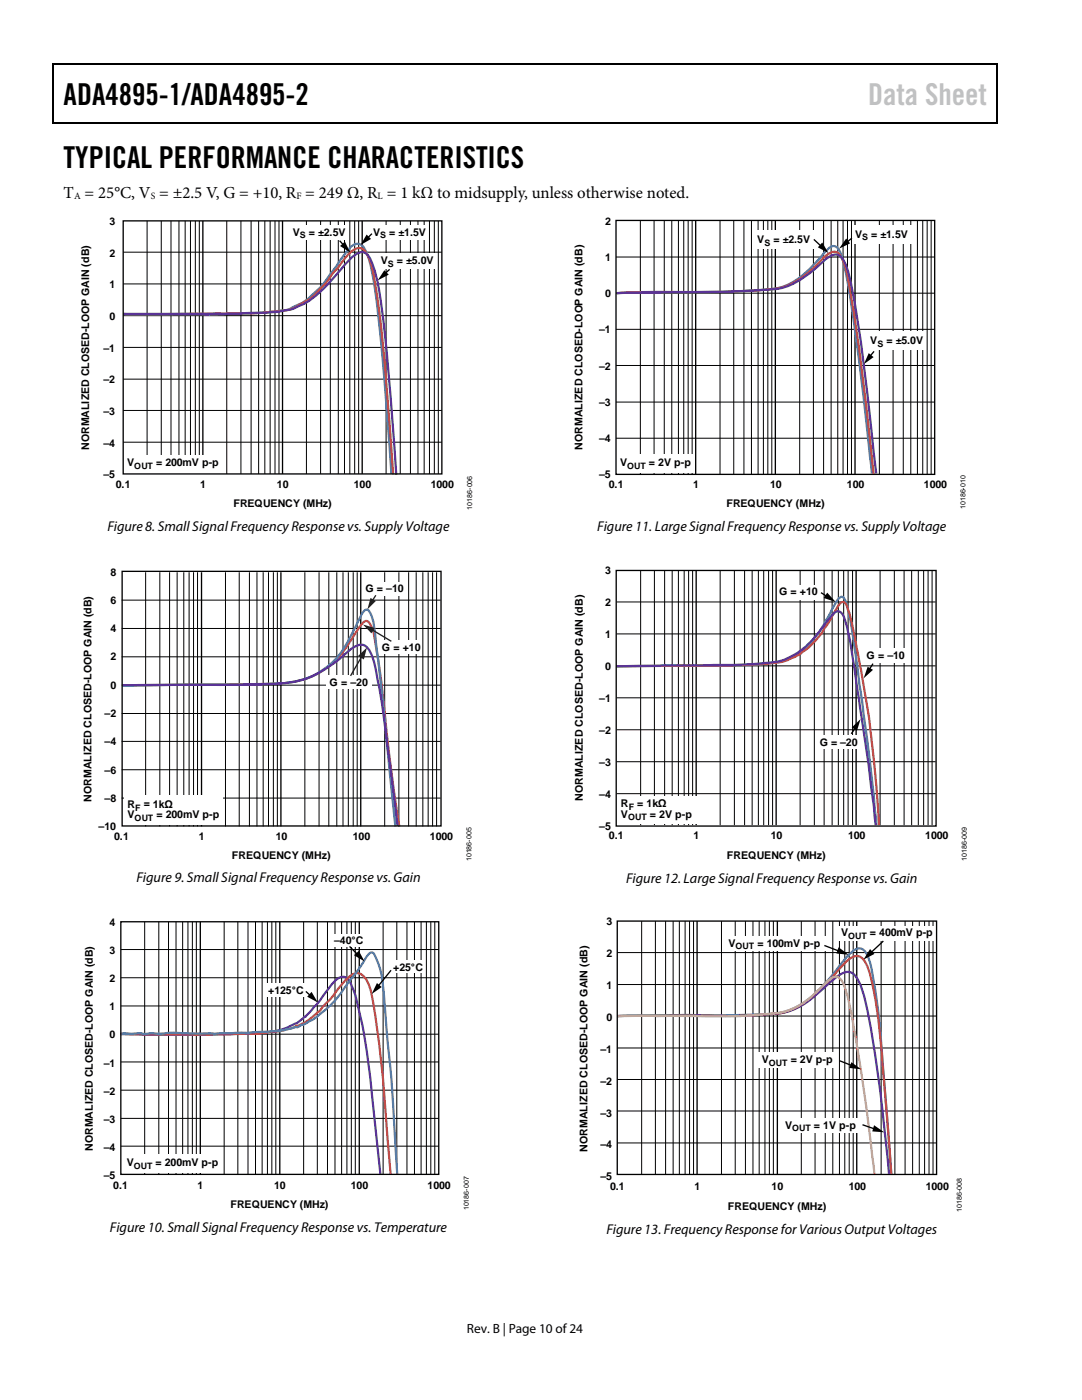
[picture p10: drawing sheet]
<svg xmlns="http://www.w3.org/2000/svg" width="216mm" height="279mm" viewBox="0 0 216 279" stroke-linecap="round" stroke-linejoin="round" font-family="sans-serif">
<path d="M10.5 12.7h.3v1h-.3zM10.5 12.7h.3v.3h-.3zM133.3 12.7h.3v.3h-.3zM198.8 12.7h.2v1h-.2zM198.8 12.7h.2v.3h-.2zM10.5 24.4h.3v.2h-.3zM133.1 24.4h.2v.2h-.2zM198.8 24.4h.2v.2h-.2z" fill="#000"/>
<path d="M10.7 13.7v10.7M10.8 12.8h122.5M133.6 12.8h65.2M198.9 13.7v10.7M10.8 24.5h188" fill="none" stroke="#000" stroke-width=".25"/>
<g fill="none" stroke="#000" stroke-width=".2">
<path d="M24.6 56.7h63.6M24.6 50.3h63.6M29.4 44.1v50.5M32.2 44.1v50.5M34.1 44.1v50.5M35.7 44.1v50.5M36.9 44.1v50.5M38 44.1v50.5M39 44.1v50.5M39.8 44.1v50.5M45.2 44.1v50.5M48.1 44.1v50.5"/>
<path d="M50.1 44.1v50.5M51.6 44.1v50.5M52.8 44.1v50.5M53.9 44.1v50.5M54.9 44.1v50.5M55.7 44.1v50.5M61.1 44.1v50.5M64 44.1v50.5M65.9 44.1v50.5M67.5 44.1v50.5M68.7 44.1v50.5M69.8 44.1v50.5"/>
<path d="M70.8 44.1v50.5M71.6 44.1v50.5M77 44.1v50.5M79.9 44.1v50.5M81.9 44.1v50.5M83.4 44.1v50.5M84.6 44.1v50.5M85.7 44.1v50.5M86.7 44.1v50.5M87.5 44.1v50.5M24.6 75.7h63.6M24.6 69.3h63.6"/>
<path d="M24.6 63h63.6M24.6 88.2h63.6M24.6 81.9h63.6"/>
</g>
<path d="M40.5 44.1v50.5M56.4 44.1v50.5M72.3 44.1v50.5" fill="none" stroke="#000" stroke-width=".26"/>
<path d="M24.6 62.7l17.5 .1 3.3-.2a59.5 59.5 0 0 0 12.4-.9 17.7 17.7 0 0 0 8.1-7l1.9-2.6a14.7 14.7 0 0 1 2.7-3.2 1.69 1.69 0 0 1 2.5 1.2 46.7 46.7 0 0 1 2.4 12.3l1.3 12.9 1.4 19.3" fill="none" stroke="#4b7fbb" stroke-width=".44"/>
<path d="M24.7 62.6l21.1-.1a60.6 60.6 0 0 0 12-.7 17.5 17.5 0 0 0 7.6-5.7l.9-1.4 1.1-1.2a12.4 12.4 0 0 1 3.5-3.8 1.49 1.49 0 0 1 2.2 .8 23.3 23.3 0 0 1 2.1 8.1 510.8 510.8 0 0 1 3.3 36.1" fill="none" stroke="#bf4c49" stroke-width=".44"/>
<path d="M24.6 62.6h22.3a68.9 68.9 0 0 0 11.2-.8 17.1 17.1 0 0 0 8-5.8l1.4-1.7a15.1 15.1 0 0 1 3.9-3.7 1.78 1.78 0 0 1 2.6 1.2 38.2 38.2 0 0 1 2.4 11l1.3 14.1 1.4 17.9" fill="none" stroke="#593396" stroke-width=".44"/>
<path d="M25 90.7h19v3.8h-19z" fill-rule="evenodd" fill="#fff"/>
<path d="M24.6 44.1h63.6v50.5h-63.6z" fill="none" stroke="#000" stroke-width=".26"/>
<g fill="#fff">
<path d="M75.6 50.6h11.3v3.1h-11.3z" fill-rule="evenodd"/>
<path d="M74 45h11.1v2.8h-11.1z" fill-rule="evenodd"/>
<path d="M57.9 45h11.7v2.9h-11.7z" fill-rule="evenodd"/>
</g>
<path d="M67.8 48l.9 1M74.2 46.6l-.9 .9M77.7 53.8l-.9 .8" fill="none" stroke="#000" stroke-width=".26"/>
<path d="M67.9 49.1l.9-.9 1.1 2.2zM73.2 46.8l.8 .9-2.1 1.2zM76.7 53.9l.9 .9-2.2 1.2z" fill="#000"/>
<g fill="none" stroke="#000" stroke-width=".2">
<path d="M24.3 119.8h63.6M29.1 114.2v50.7M31.9 114.2v50.7M33.8 114.2v50.7M35.3 114.2v50.7M36.7 114.2v50.7M37.7 114.2v50.7M38.6 114.2v50.7M39.4 114.2v50.7M45 114.2v50.7M47.7 114.2v50.7M49.8 114.2v50.7"/>
<path d="M51.3 114.2v50.7M52.5 114.2v50.7M53.6 114.2v50.7M54.5 114.2v50.7M55.3 114.2v50.7M60.8 114.2v50.7M63.7 114.2v50.7M65.6 114.2v50.7M67.2 114.2v50.7M68.4 114.2v50.7M69.5 114.2v50.7M70.5 114.2v50.7"/>
<path d="M71.3 114.2v50.7M76.8 114.2v50.7M79.6 114.2v50.7M81.5 114.2v50.7M83 114.2v50.7M84.4 114.2v50.7M85.4 114.2v50.7M86.3 114.2v50.7M87.1 114.2v50.7M24.3 136.7h63.6M24.3 131.1h63.6M24.3 125.4h63.6"/>
<path d="M24.3 159.3h63.6M24.3 153.6h63.6M24.3 148h63.6M24.3 142.4h63.6"/>
</g>
<path d="M40.2 114.2v50.7M56.1 114.2v50.7M72 114.2v50.7" fill="none" stroke="#000" stroke-width=".27"/>
<path d="M24.5 136.8l19.8-.2a157 157 0 0 0 14.2-.5 16.7 16.7 0 0 0 11.8-8.7l1.7-2.6a1.38 1.38 0 0 1 1.3-.8 6.9 6.9 0 0 1 1.6 4.6 274.6 274.6 0 0 1 2.7 21.3l2.1 15" fill="none" stroke="#bf4c49" stroke-width=".44"/>
<path d="M24.4 136.8l16.1-.1a175.4 175.4 0 0 0 18-.6 15.6 15.6 0 0 0 11.6-9.3l2-4a1.42 1.42 0 0 1 1.2-1.1 7.4 7.4 0 0 1 1.6 4.9l1.6 14.1 2.4 24.2" fill="none" stroke="#4b7fbb" stroke-width=".44"/>
<path d="M24.5 136.7l24.5-.1a39 39 0 0 0 12.4-1.3 27.7 27.7 0 0 0 8.5-5.6 3.5 3.5 0 0 1 2.6-1 3.8 3.8 0 0 1 1.9 2.7 132.7 132.7 0 0 1 3.1 18.8l1.8 14.6" fill="none" stroke="#593396" stroke-width=".44"/>
<g fill="#fff">
<path d="M73 116.1h7.9v2.7h-7.9z" fill-rule="evenodd"/>
<path d="M75.7 127.8h8.2v2.7h-8.2z" fill-rule="evenodd"/>
<path d="M24.7 158.7h19.7v5.9h-19.7z" fill-rule="evenodd"/>
</g>
<path d="M24.4 114h63.6v50.8h-63.6z" fill="none" stroke="#000" stroke-width=".27"/>
<path d="M75 118.8l-.8 1.2" fill="none" stroke="#231f20" stroke-width=".27"/>
<path d="M73.9 119.3l1.1 .6-1.7 1.7z" fill="#231f20"/>
<path d="M65.1 134.7h9v2.7h-9z" fill-rule="evenodd" fill="#fff"/>
<path d="M72.2 130.9l-2.3 4" fill="none" stroke="#231f20" stroke-width=".27"/>
<path d="M71.5 130.9l1.7-1.7-.6 2.4z" fill="#231f20"/>
<path d="M74.1 125.6l4 2.4" fill="none" stroke="#231f20" stroke-width=".27"/>
<path d="M72.4 124.6l2.4 .7-.7 1.1z" fill="#231f20"/>
<g fill="none" stroke="#000" stroke-width=".2">
<path d="M24.1 195.1h63.4M24.1 189.5h63.4M28.9 184v50.4M31.7 184v50.4M33.6 184v50.4M35.1 184v50.4M36.4 184v50.4M37.5 184v50.4M38.4 184v50.4M39.2 184v50.4M44.7 184v50.4M47.5 184v50.4"/>
<path d="M49.5 184v50.4M51 184v50.4M52.3 184v50.4M53.4 184v50.4M54.2 184v50.4M55 184v50.4M60.6 184v50.4M63.3 184v50.4M65.3 184v50.4M66.8 184v50.4M68.2 184v50.4M69.2 184v50.4"/>
<path d="M70.1 184v50.4M70.9 184v50.4M76.4 184v50.4M79.2 184v50.4M81.2 184v50.4M82.7 184v50.4M84 184v50.4M85.1 184v50.4M86 184v50.4M86.8 184v50.4M24.1 217.6h63.4M24.1 211.9h63.4"/>
<path d="M24.1 206.4h63.4M24.1 200.8h63.4M24.1 228.7h63.4M24.1 223.2h63.4"/>
</g>
<path d="M40 184v50.4M55.8 184v50.4M71.7 184v50.4" fill="none" stroke="#000" stroke-width=".26"/>
<path d="M24.1 206.4l.3-.1a300.4 300.4 0 0 0 28.5-.2 15.3 15.3 0 0 0 7-2.4l1-.8v.1l2.4-2.7 2.5-3.3a4.4 4.4 0 0 1 2.7-2.1 2.43 2.43 0 0 1 1.7 1.9 57.1 57.1 0 0 1 2.7 11.3l1 7 2 19.4" fill="none" stroke="#593396" stroke-width=".44"/>
<path d="M24.1 206.4l15.1 .1 7.9-.2a48 48 0 0 0 8.8-.5l2.8-.8a12.6 12.6 0 0 0 4.2-2.5l.9-.8 2.8-3.1a19.6 19.6 0 0 1 3.5-4 2.07 2.07 0 0 1 3.1 1.1 26.9 26.9 0 0 1 1.8 8 350.7 350.7 0 0 1 2.6 26.8l.3 3.9" fill="none" stroke="#bf4c49" stroke-width=".44"/>
<path d="M24.1 206.4l3.6-.2 1.2 .1 1.4-.1 1.8 .1 2.1-.2 8.5 .2 7-.2a37.7 37.7 0 0 0 9.3-1.1 1.26 1.26 0 0 0 1.2-.4l.4-.1a22.6 22.6 0 0 0 8.8-8.3l2.1-2.7 1.4-2.3a1.59 1.59 0 0 1 1.5-1.1 14.5 14.5 0 0 1 2.1 7.4l.7 9.2a430.4 430.4 0 0 1 2.1 27.7" fill="none" stroke="#4b7fbb" stroke-width=".44"/>
<g fill="#fff">
<path d="M24.5 230.4h19.3v3.6h-19.3z" fill-rule="evenodd"/>
<path d="M78 191.7h6.6v2.6h-6.6z" fill-rule="evenodd"/>
<path d="M53 196.3h7.9v2.6h-7.9z" fill-rule="evenodd"/>
</g>
<path d="M24.1 184h63.4v50.4h-63.4zM61 197.9l1 .8" fill="none" stroke="#000" stroke-width=".26"/>
<path d="M62.2 197.9l1.2 2.2-2.1-1.2z" fill="#000"/>
<path d="M66.1 186.3h6.6v2.6h-6.6z" fill-rule="evenodd" fill="#fff"/>
<path d="M138.8 44v50.7M154.7 44v50.7M170.6 44v50.7M69.8 188.9l1.6 1.7M78 193.6l-2.6 3.3" fill="none" stroke="#000" stroke-width=".26"/>
<path d="M70.6 190.6l1-.8 1.1 2.1zM75.2 196.2l1 .8-2 1.4z" fill="#000"/>
<g fill="none" stroke="#000" stroke-width=".2">
<path d="M122.9 58.5h63.6M122.9 51.3h63.6M127.8 44v50.7M130.5 44v50.7M132.5 44v50.7M134 44v50.7M135.4 44v50.7M136.4 44v50.7M137.3 44v50.7M138.1 44v50.7M143.7 44v50.7M146.4 44v50.7"/>
<path d="M148.4 44v50.7M149.9 44v50.7M151.3 44v50.7M152.3 44v50.7M153.2 44v50.7M154 44v50.7M159.6 44v50.7M162.3 44v50.7M164.3 44v50.7M165.8 44v50.7M167.2 44v50.7M168.2 44v50.7"/>
<path d="M169.1 44v50.7M169.9 44v50.7M175.5 44v50.7M178.2 44v50.7M180.2 44v50.7M181.7 44v50.7M183.1 44v50.7M184.1 44v50.7M185 44v50.7M185.8 44v50.7M122.9 72.9h63.6M122.9 65.7h63.6"/>
<path d="M122.9 87.5h63.6M122.9 80.2h63.6"/>
</g>
<path d="M123.1 58.5l5.6-.1a271 271 0 0 0 24.9-.7 12.7 12.7 0 0 0 8.7-4.8l2.4-2.7a2.76 2.76 0 0 1 1.7-1.1 2.3 2.3 0 0 1 1.5 1.8 113 113 0 0 1 2.9 16.3l1.4 11.1 1.8 16.2" fill="none" stroke="#4b7fbb" stroke-width=".44"/>
<path d="M123 58.5l4-.2a387.1 387.1 0 0 0 23.9-.3 17.4 17.4 0 0 0 7.8-1.8 27.4 27.4 0 0 0 6-5.1 2.07 2.07 0 0 1 2.6-.5 13.9 13.9 0 0 1 2.2 6.5 574.4 574.4 0 0 1 4.8 37.5" fill="none" stroke="#bf4c49" stroke-width=".44"/>
<path d="M123 58.5l5.6-.2a302.5 302.5 0 0 0 25-.5 14.7 14.7 0 0 0 9.2-4.3l1.1-1a3.9 3.9 0 0 1 3.3-1.6l.4 .2a9 9 0 0 1 2.1 5 401.9 401.9 0 0 1 4.8 35.5l.3 2.9" fill="none" stroke="#593396" stroke-width=".44"/>
<g fill="#fff">
<path d="M123.3 90.7h15.2v3.6h-15.2z" fill-rule="evenodd"/>
<path d="M170.3 45h11.9v3.6h-11.9z" fill-rule="evenodd"/>
<path d="M173.3 66.2h11.4v3.7h-11.4z" fill-rule="evenodd"/>
<path d="M150.8 46h11.9v3.7h-11.9z" fill-rule="evenodd"/>
</g>
<path d="M122.9 44h63.6v50.7h-63.6zM162.4 47.8l1.5 1.4M170 47.5l-1.1 .9M174.4 70.1l-.9 1.1" fill="none" stroke="#000" stroke-width=".26"/>
<path d="M164.1 48.4l1.2 2.1-2.1-1.1zM168.8 47.6l.8 1-2.2 1zM173.3 70.5l1 .8-1.9 1.4z" fill="#000"/>
<g fill="none" stroke="#000" stroke-width=".2">
<path d="M127.8 113.8v50.9M130.6 113.8v50.9M132.6 113.8v50.9M134.1 113.8v50.9M135.4 113.8v50.9M136.5 113.8v50.9M137.4 113.8v50.9M138.2 113.8v50.9M143.7 113.8v50.9M146.5 113.8v50.9M148.6 113.8v50.9M150.1 113.8v50.9"/>
<path d="M151.3 113.8v50.9M152.4 113.8v50.9M153.4 113.8v50.9M154.2 113.8v50.9M159.7 113.8v50.9M162.5 113.8v50.9M164.4 113.8v50.9M166 113.8v50.9M167.3 113.8v50.9M168.3 113.8v50.9M169.2 113.8v50.9M170.1 113.8v50.9"/>
<path d="M175.6 113.8v50.9M178.5 113.8v50.9M180.4 113.8v50.9M181.9 113.8v50.9M183.2 113.8v50.9M184.3 113.8v50.9M185.2 113.8v50.9M186 113.8v50.9M123 139.3h63.7M123 132.9h63.7M123 126.5h63.7M123 120.1h63.7"/>
<path d="M123 158.4h63.7M123 152h63.7M123 145.6h63.7"/>
</g>
<path d="M138.9 113.8v50.9M154.9 113.8v50.9M170.8 113.8v50.9" fill="none" stroke="#000" stroke-width=".27"/>
<path d="M123 133l19-.1a79.7 79.7 0 0 0 13.7-.8 14.2 14.2 0 0 0 7.9-6.3l3.7-6.3a.63 .63 0 0 1 1.1-.1l.3 .4a77.1 77.1 0 0 1 2.3 12.6l2.5 18.6 1.4 13.7" fill="none" stroke="#4a7ebb" stroke-width=".44"/>
<path d="M123 133l24.6-.2a51.9 51.9 0 0 0 9-.9 13.6 13.6 0 0 0 4.7-2.6 26.1 26.1 0 0 0 5-6.7l.5-.9a3.2 3.2 0 0 1 1.4-1.6 2.11 2.11 0 0 1 1.1 1.8l1.1 4.7 3 16.6 1.3 11.3 .7 10.2" fill="none" stroke="#bf4c49" stroke-width=".44"/>
<path d="M123 133l23.3-.3a56.2 56.2 0 0 0 10-1 19.1 19.1 0 0 0 8.7-7.7l1.1-1.3a1.36 1.36 0 0 1 1.4-.6 4.3 4.3 0 0 1 1.4 2.7 244.2 244.2 0 0 1 2.9 17.3l1.5 10.4 1.4 12.2" fill="none" stroke="#593396" stroke-width=".44"/>
<g fill="#fff">
<path d="M123.5 158.9h16v5.4h-16z" fill-rule="evenodd"/>
<path d="M155.7 116.8h8v2.8h-8z" fill-rule="evenodd"/>
<path d="M172.3 129.4h8.6v2.9h-8.6z" fill-rule="evenodd"/>
<path d="M162.9 146.6h8.5v2.8h-8.5z" fill-rule="evenodd"/>
</g>
<path d="M123 113.8h63.8v51.1h-63.8zM163.8 118.3l1.3 .8M174.2 132.4l-.8 1.3M170.7 145.2l-.8 1.2M139.1 183.8v50.6M155.1 183.8v50.6M171 183.8v50.6" fill="none" stroke="#000" stroke-width=".27"/>
<path d="M165.1 118.3l1.6 1.8-2.3-.8zM173.1 133.1l1.1 .6-1.9 1.7zM169.9 145.2l1.8-1.7-.7 2.3z" fill="#000"/>
<g fill="none" stroke="#000" stroke-width=".2">
<path d="M123.2 196.5h63.7M123.2 190.1h63.7M128 183.8v50.6M130.8 183.8v50.6M132.8 183.8v50.6M134.3 183.8v50.6M135.6 183.8v50.6M136.7 183.8v50.6M137.6 183.8v50.6M138.4 183.8v50.6M144 183.8v50.6M146.7 183.8v50.6"/>
<path d="M148.7 183.8v50.6M150.2 183.8v50.6M151.5 183.8v50.6M152.6 183.8v50.6M153.5 183.8v50.6M154.3 183.8v50.6M159.9 183.8v50.6M162.6 183.8v50.6M164.7 183.8v50.6M166.2 183.8v50.6M167.5 183.8v50.6M168.6 183.8v50.6"/>
<path d="M169.4 183.8v50.6M170.2 183.8v50.6M175.8 183.8v50.6M178.6 183.8v50.6M180.6 183.8v50.6M182.1 183.8v50.6M183.4 183.8v50.6M184.5 183.8v50.6M185.4 183.8v50.6M186.2 183.8v50.6M123.2 215.4h63.7M123.2 209.1h63.7"/>
<path d="M123.2 202.8h63.7M123.2 228.1h63.7M123.2 221.7h63.7"/>
</g>
<path d="M123.3 202.8l12.2-.2a148.5 148.5 0 0 0 20.2-.5 16.3 16.3 0 0 0 8.6-5.4l1.9-2.3a22.8 22.8 0 0 1 4.5-4.9 1.65 1.65 0 0 1 2.4 1.1 43.6 43.6 0 0 1 1.9 9l.7 6.6 2.2 28.1" fill="none" stroke="#4b7fbb" stroke-width=".44"/>
<path d="M130.8 202.8l7.1-.1a111.9 111.9 0 0 0 18.6-.6 17.3 17.3 0 0 0 8.2-5.7l1.5-1.6a16.7 16.7 0 0 1 3.9-3.8 1.83 1.83 0 0 1 2.6 1.1 34.8 34.8 0 0 1 2.3 9.7l.9 7.7 2 25" fill="none" stroke="#bf4c49" stroke-width=".44"/>
<path d="M123.3 202.8l9-.1a293.5 293.5 0 0 0 21.6-.3 13.8 13.8 0 0 0 9.3-4.2l.6-.5a21.2 21.2 0 0 1 4.6-3.6 1.78 1.78 0 0 1 2.3 .7 19.7 19.7 0 0 1 2.6 7.8 335.5 335.5 0 0 1 4.1 31.9" fill="none" stroke="#593396" stroke-width=".44"/>
<path d="M123.3 202.9l12.3-.2a135.4 135.4 0 0 0 20.1-.6 15.9 15.9 0 0 0 8.3-5.2l1-.9a1.82 1.82 0 0 1 2.6-.8 14.7 14.7 0 0 1 2.1 6.2 419.3 419.3 0 0 1 4.8 33.1" fill="none" stroke="#fea36e" stroke-width=".44"/>
<g fill="#fff">
<path d="M144.8 186.9h20.2v2.9h-20.2z" fill-rule="evenodd"/>
<path d="M166.9 184.8h19.8v2.9h-19.8z" fill-rule="evenodd"/>
</g>
<path d="M164.5 188.7l3 1.1M176.3 187.8l-2.6 2.4" fill="none" stroke="#000" stroke-width=".27"/>
<path d="M167.3 189l2.1 1.6-2.5-.3zM173.6 189.4l.9 1-2.2 1.1z" fill="#000"/>
<path d="M151 210.1h16v3h-16z" fill-rule="evenodd" fill="#fff"/>
<path d="M167.6 211.7l2.5 1" fill="none" stroke="#000" stroke-width=".27"/>
<path d="M169.9 212l1.9 1.4-2.4-.3z" fill="#000"/>
<path d="M156.5 223.2h15.2v3h-15.2z" fill-rule="evenodd" fill="#fff"/>
<path d="M123.2 183.8h63.7v50.6h-63.7zM172.1 224.5l2.6 .9" fill="none" stroke="#000" stroke-width=".27"/>
<path d="M174.4 224.6l2 1.4-2.3-.2z" fill="#000"/>
<g font-size="6">
<text x="12.7" y="20.9">ADA4895-1/ADA4895-2</text>
<text x="12.7" y="33.6">TYPICAL PERFORMANCE CHARACTERISTICS</text>
</g>
<text font-size="6" fill="#c1c1c1" x="173.2" y="20.9">Data Sheet</text>
<text font-size="3.3" x="12.7" y="39.5">T = 25°C, V = ±2.5 V, G = +10, R = 249 Ω, R = 1 kΩ to midsupply, unless otherwise noted.</text>
<g font-size="2.8">
<text x="21.4" y="106">Figure 8. Small Signal Frequency Response vs. Supply Voltage</text>
<text x="119.2" y="106">Figure 11. Large Signal Frequency Response vs. Supply Voltage</text>
<text x="27.2" y="176">Figure 9. Small Signal Frequency Response vs. Gain</text>
<text x="124.9" y="176.1">Figure 12. Large Signal FrequencyResponse vs. Gain</text>
<text x="21.9" y="246">Figure 10. Small Signal Frequency Response vs. Temperature</text>
<text x="121" y="246.2">Figure 13. Frequency Response for Various OutputVoltages</text>
</g>
<text font-size="2.7" x="93.2" y="266">Rev. B | Page 10 of24</text>
<g font-size="2.1">
<text x="21.8" y="44.9">3</text>
<text x="58.4" y="47.1">V</text>
<text x="61.6" y="47.1">= ±2.5V</text>
<text x="74.5" y="47">V</text>
<text x="77.7" y="47">= ±1.5V</text>
<text x="120.7" y="44.8">2</text>
<text x="170.6" y="47.4">V</text>
<text x="173.8" y="47.4">= ±1.5V</text>
<text x="21.8" y="51.2">2</text>
<text x="76" y="52.7">V</text>
<text x="79.2" y="52.7">= ±5.0V</text>
<text x="120.7" y="52.1">1</text>
<text x="151.1" y="48.6">V</text>
<text x="154.3" y="48.6">= ±2.5V</text>
<text x="21.8" y="57.5">1</text>
<text x="120.7" y="59.3">0</text>
<text x="21.8" y="63.9">0</text>
<text x="20.6" y="70.2">–1</text>
<text x="119.6" y="66.5">–1</text>
<text x="173.7" y="68.7">V</text>
<text x="176.9" y="68.7">= ±5.0V</text>
<text x="20.6" y="76.5">–2</text>
<text x="119.6" y="73.7">–2</text>
<text x="20.6" y="82.8">–3</text>
<text x="119.6" y="81">–3</text>
<text x="17.8" y="89.8" transform="rotate(-90 17.8 89.8)">NORMALIZED CLOSED-LOOP GAIN (dB)</text>
<text x="20.6" y="89.2">–4</text>
<text x="116.3" y="89.7" transform="rotate(-90 116.3 89.7)">NORMALIZED CLOSED-LOOP GAIN (dB)</text>
<text x="119.6" y="88.2">–4</text>
<text x="20.6" y="95.5">–5</text>
<text x="25.4" y="93">V</text>
<text x="31.1" y="93">= 200mV p-p</text>
<text x="119.6" y="95.4">–5</text>
<text x="123.7" y="93.1">V</text>
<text x="129.5" y="93.1">= 2V p-p</text>
<text x="23.1" y="97.3">0.1</text>
<text x="39.9" y="97.3">1</text>
<text x="46.6" y="101.3">FREQUENCY (MHz)</text>
<text x="55.3" y="97.3">10</text>
<text x="70.6" y="97.3">100</text>
<text x="85.9" y="97.3">1000</text>
<text x="121.5" y="97.3">0.1</text>
<text x="138.3" y="97.3">1</text>
<text x="144.9" y="101.2">FREQUENCY (MHz)</text>
<text x="153.7" y="97.3">10</text>
<text x="169" y="97.3">100</text>
<text x="184.4" y="97.3">1000</text>
<text x="22" y="114.9">8</text>
<text x="72.9" y="118.2">G = –10</text>
<text x="120.8" y="114.6">3</text>
<text x="155.5" y="118.8">G = +10</text>
<text x="22" y="120.5">6</text>
<text x="120.8" y="121">2</text>
<text x="22" y="131.8">2</text>
<text x="22" y="126.1">4</text>
<text x="76.2" y="129.9">G = +10</text>
<text x="120.8" y="127.4">1</text>
<text x="172.9" y="131.6">G = –10</text>
<text x="22" y="137.4">0</text>
<text x="65.8" y="136.8">G = –20</text>
<text x="120.8" y="133.8">0</text>
<text x="20.9" y="143.1">–2</text>
<text x="119.6" y="140.2">–1</text>
<text x="20.9" y="148.7">–4</text>
<text x="119.6" y="146.5">–2</text>
<text x="163.6" y="148.8">G =</text>
<text x="167.6" y="148.8">–</text>
<text x="168.8" y="148.8">20</text>
<text x="20.9" y="154.4">–6</text>
<text x="119.6" y="152.9">–3</text>
<text x="18.2" y="160" transform="rotate(-90 18.2 160)">NORMALIZED CLOSED-LOOP GAIN (dB)</text>
<text x="20.9" y="160">–8</text>
<text x="25.4" y="161.2">R</text>
<text x="28.7" y="161.2">= 1kΩ</text>
<text x="116.3" y="159.8" transform="rotate(-90 116.3 159.8)">NORMALIZED CLOSED-LOOP GAIN (dB)</text>
<text x="119.6" y="159.3">–4</text>
<text x="123.9" y="161.1">R</text>
<text x="127.2" y="161.1">= 1kΩ</text>
<text x="19.7" y="165.7">–10</text>
<text x="22.8" y="167.5">0.1</text>
<text x="25.4" y="163.3">V</text>
<text x="31.2" y="163.3">= 200mV p-p</text>
<text x="39.6" y="167.5">1</text>
<text x="55" y="167.5">10</text>
<text x="70.4" y="167.5">100</text>
<text x="85.8" y="167.5">1000</text>
<text x="119.6" y="165.7">–5</text>
<text x="121.5" y="167.4">0.1</text>
<text x="123.9" y="163.2">V</text>
<text x="129.7" y="163.2">= 2V p-p</text>
<text x="138.4" y="167.4">1</text>
<text x="153.8" y="167.4">10</text>
<text x="169.2" y="167.4">100</text>
<text x="184.6" y="167.4">1000</text>
<text x="46.3" y="171.5">FREQUENCY (MHz)</text>
<text x="145.1" y="171.4">FREQUENCY (MHz)</text>
<text x="21.9" y="184.7">4</text>
<text x="121" y="184.6">3</text>
<text x="21.9" y="190.4">3</text>
<text x="66.7" y="188.4">–40°C</text>
<text x="121" y="191">2</text>
<text x="145.3" y="188.9">V</text>
<text x="151.1" y="188.9">= 100mV p-p</text>
<text x="167.8" y="186.8">V</text>
<text x="173.6" y="186.8">= 400mV p-p</text>
<text x="21.9" y="196">2</text>
<text x="78.5" y="193.8">+25°C</text>
<text x="121" y="197.4">1</text>
<text x="21.9" y="201.6">1</text>
<text x="53.5" y="198.3">+125°C</text>
<text x="121" y="203.7">0</text>
<text x="21.9" y="207.2">0</text>
<text x="20.7" y="212.9">–1</text>
<text x="119.8" y="210.1">–1</text>
<text x="152" y="212.2">V</text>
<text x="157.8" y="212.2">= 2V p-p</text>
<text x="20.7" y="218.5">–2</text>
<text x="119.8" y="216.5">–2</text>
<text x="20.7" y="224.1">–3</text>
<text x="119.8" y="222.8">–3</text>
<text x="156.6" y="225.3">V</text>
<text x="162.4" y="225.3">= 1V p-p</text>
<text x="18.5" y="229.7" transform="rotate(-90 18.5 229.7)">NORMALIZED CLOSED-LOOP GAIN (dB)</text>
<text x="20.7" y="229.7">–4</text>
<text x="25.3" y="232.8">V</text>
<text x="31" y="232.8">= 200mV p-p</text>
<text x="117.2" y="229.8" transform="rotate(-90 117.2 229.8)">NORMALIZED CLOSED-LOOP GAIN (dB)</text>
<text x="119.8" y="229.2">–4</text>
<text x="20.7" y="235.4">–5</text>
<text x="22.6" y="237.2">0.1</text>
<text x="39.4" y="237.2">1</text>
<text x="54.7" y="237.2">10</text>
<text x="70" y="237.2">100</text>
<text x="85.3" y="237.2">1000</text>
<text x="119.8" y="235.6">–5</text>
<text x="121.7" y="237.4">0.1</text>
<text x="138.6" y="237.4">1</text>
<text x="154" y="237.4">10</text>
<text x="169.3" y="237.4">100</text>
<text x="184.7" y="237.4">1000</text>
<text x="46" y="241.1">FREQUENCY (MHz)</text>
<text x="145.2" y="241.4">FREQUENCY (MHz)</text>
</g>
<g font-size="1.9">
<text x="14.8" y="39.7">A</text>
<text x="30.1" y="39.7">S</text>
<text x="59.1" y="39.7">F</text>
<text x="75.4" y="39.7">L</text>
</g>
<g font-size="1.8">
<text x="59.8" y="47.6">S</text>
<text x="75.9" y="47.6">S</text>
<text x="172" y="48">S</text>
<text x="77.4" y="53.2">S</text>
<text x="152.5" y="49.1">S</text>
<text x="175.1" y="69.2">S</text>
<text x="26.8" y="93.5">OUT</text>
<text x="125.2" y="93.6">OUT</text>
<text x="27" y="161.8">F</text>
<text x="125.4" y="161.6">F</text>
<text x="26.9" y="163.9">OUT</text>
<text x="125.3" y="163.7">OUT</text>
<text x="146.8" y="189.5">OUT</text>
<text x="169.2" y="187.3">OUT</text>
<text x="153.4" y="212.7">OUT</text>
<text x="158.1" y="225.8">OUT</text>
<text x="26.7" y="233.3">OUT</text>
</g>
<g font-size="1.4">
<text x="94.2" y="101.7" transform="rotate(-90 94.2 101.7)">10186-006</text>
<text x="192.6" y="101.7" transform="rotate(-90 192.6 101.7)">10186-010</text>
<text x="94.1" y="171.9" transform="rotate(-90 94.1 171.9)">10186-005</text>
<text x="192.9" y="171.8" transform="rotate(-90 192.9 171.8)">10186-009</text>
<text x="93.6" y="241.6" transform="rotate(-90 93.6 241.6)">10186-007</text>
<text x="191.9" y="241.8" transform="rotate(-90 191.9 241.8)">10186-008</text>
</g>
</svg>
